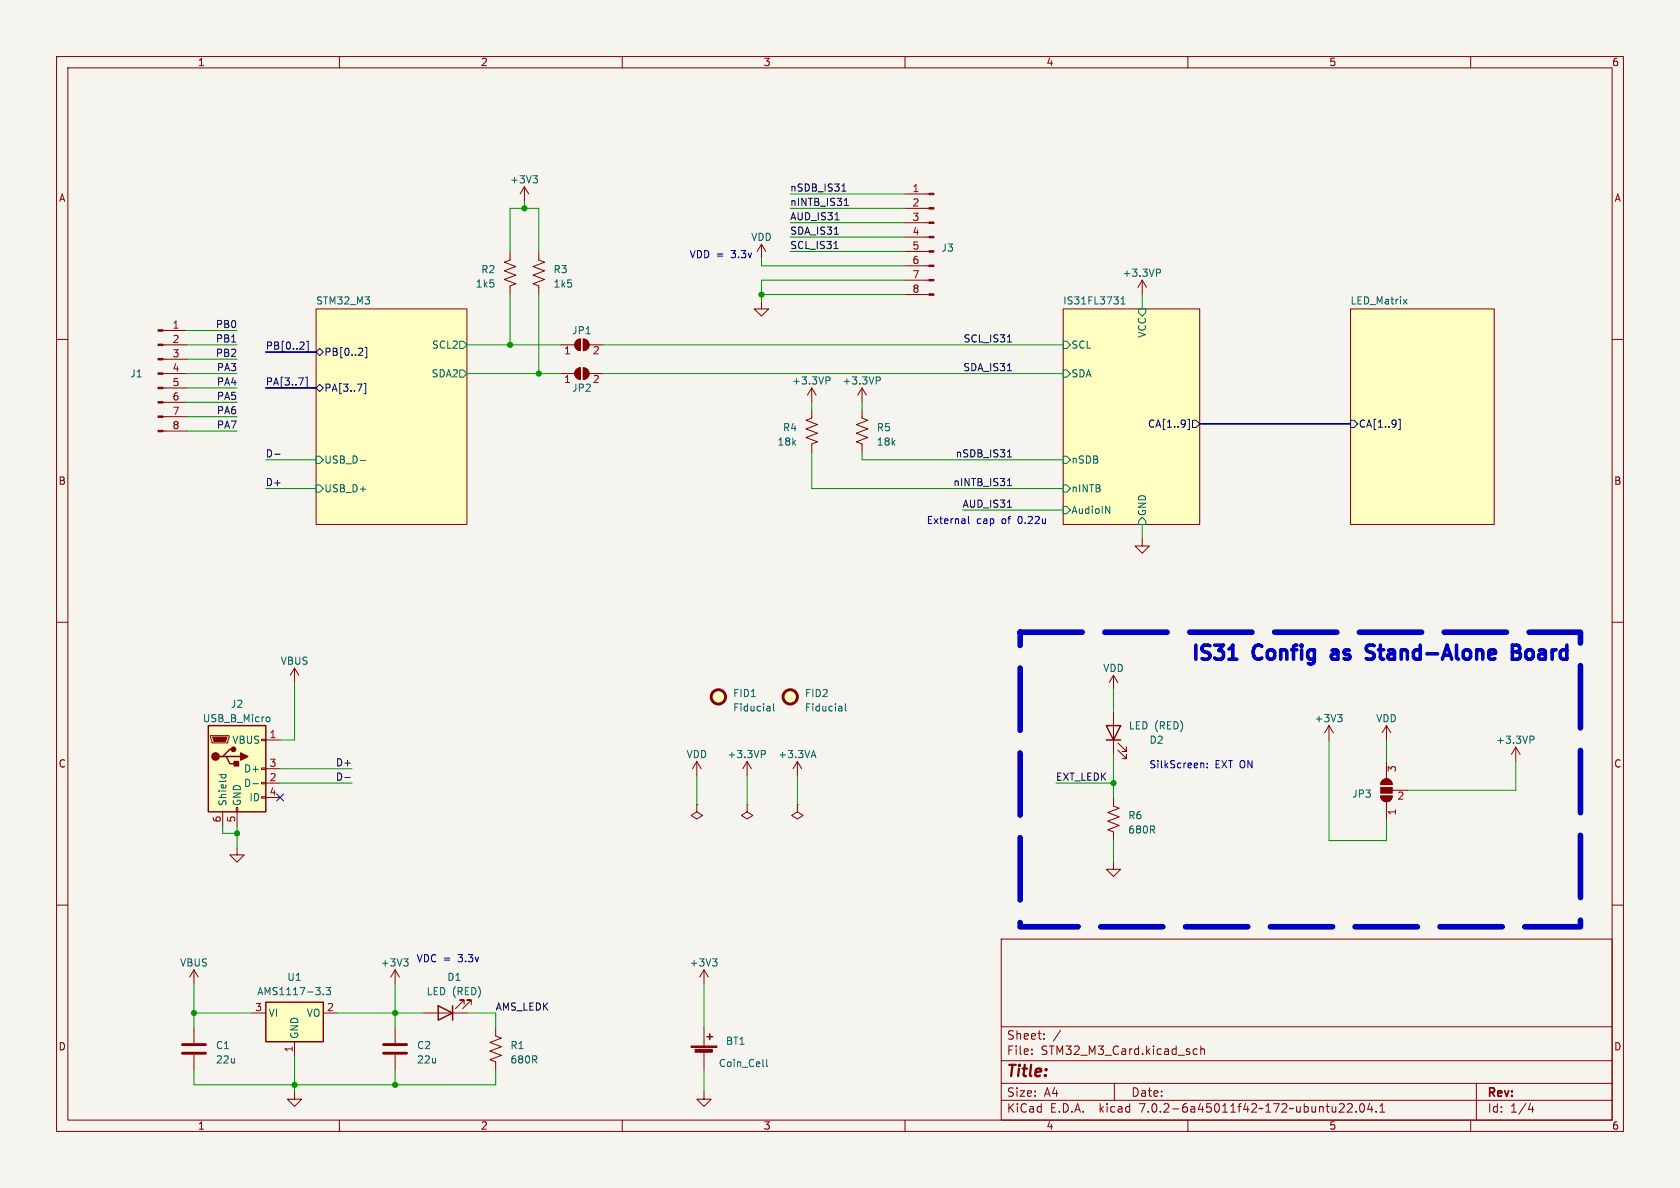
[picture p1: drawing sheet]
<svg xmlns="http://www.w3.org/2000/svg" width="297mm" height="210mm" viewBox="0 0 297 210" stroke-linecap="round" stroke-linejoin="round" font-family="sans-serif">
<path d="M0 0h297v210h-297z" fill="#f5f4ef" stroke="#f5f4ef" stroke-width=".18"/>
<g fill="none" stroke="#840000" stroke-width=".18">
<path d="M10 10h277v190h-277zM12 12h273v186h-273zM60 10v2M110 10v2M160 10v2M210 10v2M260 10v2M92.7 33l-.8 1.3M92.7 33v2.6M92.7 33l.8 1.3M160 39.4h4.2M160 36.8h4.2"/>
<path d="M160 34.3h4.2M10 60h2M28.8 58.4h4.2M55.9 54.6h26.6v38.1h-26.6zM90.2 44.5v1.5l-1 .4 2 .7-2 .8 2 .7-2 .8 2 .8-1 .3v1.6M95.2 44.5v1.5l1.1 .4-2.1 .7 2.1 .8-2.1 .7 2.1 .8-2.1 .8 1 .3v1.6M103.1 59.9a1.02 1.02 0 0 1 1 1.1 1.02 1.02 0 0 1-1 1zM134.6 53.3v1.3h1.3l-1.3 1.3-1.3-1.3h1.3M134.6 43.2l-.7 1.3M134.6 43.2v2.5M134.6 43.2l.8 1.3M160 52.1h4.2"/>
<path d="M160 49.5h4.2M160 47h4.2M160 44.5h4.2M160 41.9h4.2M188 54.6h24.1v38.1h-24.1zM201.9 49.5l-.7 1.3M201.9 49.5v2.6M201.9 49.5l.8 1.3M238.8 54.6h25.4v38.1h-25.4zM285 60h2M28.8 66h4.2M28.8 76.2h4.2"/>
<path d="M28.8 73.7h4.2M28.8 71.1h4.2M28.8 68.6h4.2M28.8 63.5h4.2M28.8 61h4.2M99.1 66h2.5M99.1 61h2.5M101.9 65.3l.7-.3v2.1a1.02 1.02 0 0 1-.9-.7 1.02 1.02 0 0 1 .2-1.1zM101.9 60.2l.7-.3v2.1a1.02 1.02 0 0 1-.9-.7 1.02 1.02 0 0 1 .2-1.1zM103.1 65a1.02 1.02 0 0 1 1 1 1.02 1.02 0 0 1-1 1.1zM104.1 66h2.6M104.1 61h2.6"/>
<path d="M143.5 72.4v1.5l-1 .4 2 .8-2 .7 2 .8-2 .7 2 .8-1 .4v1.5M143.5 68.6v2.5M143.5 68.6l-.8 1.3M143.5 68.6l.8 1.3M152.4 72.4v1.5l1 .4-2 .8 2 .7-2 .8 2 .7-2 .8 1 .4v1.5M152.4 68.6l-.8 1.3M152.4 68.6v2.5M152.4 68.6l.8 1.3M201.9 95.3v1.2h1.3l-1.3 1.3-1.2-1.3h1.2M10 110h2M52.1 118.1l-.8 1.3M52.1 118.1v2.6"/>
<path d="M52.1 118.1l.7 1.3M196.8 119.4v2.5M196.8 119.4l-.7 1.3M196.8 119.4l.8 1.3M285 110h2M37.2 130h3.3v.3l-.2 1h-2.8zM46.2 138.3h.8v.3h-.8zM46.2 135.8h.8v.2h-.8zM46.2 130.7h.8v.2h-.8zM47 130.8h2.5M47 138.4h2.5M47 135.9h2.5"/>
<path d="M123.2 134.6l-.8 1.3M123.2 134.6v2.6M123.2 134.6l.8 1.3M132.1 134.6l-.8 1.3M132.1 134.6v2.6M132.1 134.6l.7 1.3M141 134.6l-.8 1.3M141 134.6v2.6M141 134.6l.7 1.3M196.8 125.7v7.7M197.6 132.6l1.5 1.5v-.7v.7h-.7M197.6 131.3l1.5 1.5v-.7v.7h-.7"/>
<path d="M234.9 128.3l-.7 1.2M234.9 128.3v2.5M234.9 128.3l.8 1.2M244.4 138a1.02 1.02 0 0 1 1.1-.2 1.02 1.02 0 0 1 .6 .9h-2zM245.1 128.3l-.8 1.2M245.1 128.3v2.5M245.1 134.6v3.1M245.1 128.3l.8 1.2M246.1 139.7h2.8M268 132.1l-.8 1.3M268 132.1v2.5M268 132.1l.7 1.3"/>
<path d="M10 160h2M39.4 143.5v2.6M41.8 142.7h.2v.8h-.2zM41.9 149.9v1.2h1.3l-1.3 1.3-1.3-1.3h1.3M41.9 143.5v2.6M46.2 140.8h.8v.3h-.8zM47 141h2.5M123.2 142.2v1.3l1 .6-1 .7-1-.7 1-.6M123.2 142.2h.1M132.1 142.2v1.3l-1 .6 1 .7 1-.7-1-.6M132.1 142.2h.1M141 142.2v1.3l1 .6-1 .7-1-.7 1-.6"/>
<path d="M141 142.2h.1M196.8 141v1.5l1.1 .4-2.1 .7 2.1 .8-2.1 .8 2.1 .7-2.1 .8 1 .4v1.5M196.8 152.4v1.3h1.3l-1.3 1.2-1.2-1.2h1.2M244.1 140.7h2a1.02 1.02 0 0 1-1 1 1.02 1.02 0 0 1-1-1zM245.1 141.7v3.1M285 160h2M34.3 171.5l-.8 1.2M34.3 171.5v2.5M34.3 171.5l.8 1.2M44.4 179.1h2.6M57.1 179.1h2.6M69.8 171.5l-.7 1.2"/>
<path d="M69.8 171.5v2.5M69.8 171.5l.8 1.2M74.9 179.1h7.6M82 177.5v-.7h-.7h.7l-1.5 1.5M83.3 177.5v-.7h-.8h.8l-1.5 1.5M124.5 171.5l-.8 1.2M124.5 171.5v2.5M124.5 171.5l.7 1.2M177 166h108v32h-108zM34.3 181.6v2.8M34.3 186.4v2.8M52.1 193v1.3h1.2l-1.2 1.3-1.3-1.3h1.3"/>
<path d="M52.1 184.2v2.5M60 198v2M69.8 181.6v2.8M69.8 186.4v2.8M87.6 181.6v1.5l1 .4-2 .8 2 .7-2 .8 2 .8-2 .7 1 .4v1.5M110 198v2M124.5 193v1.3h1.2l-1.2 1.3-1.3-1.3h1.3M124.5 181.6v3.3M124.5 185.9v3.3M160 198v2M177 194.5h108M177 191.5h108"/>
<path d="M177 187.5h108M177 181.5h108M182.4 186.3v.1M182.4 185.5v.1M184.6 183.6v.1M184.6 182.8v.1M197 191.5v3M210 198v2M210.9 186.1l.3 .3 .4-.1M211.6 185.5l-.4-.1-.3 .3M212.3 185.5l.2-.1 .4 .1v.9M212.3 184.9v1.5"/>
<path d="M237.5 195.2l.1 .2v.3l-.9 .9h.9M238.2 195.2l.6-.1 .2 .1 .1 .3-1 1.1h1M239.7 196.5v.1M240.5 195.2l.2-.1a.81 .81 0 0 1 .6 .6 .81 .81 0 0 1-.3 .8l-.1 .1a.81 .81 0 0 1-.4-1.4zM242.1 195l-.3 1.1h.9M242.5 195.6v1M243.3 196.5v.1M243.9 196.6h.9M243.9 195.5l.5-.4v1.5M260 198v2M261 191.5v6.5M270.2 196.1h.9"/>
<path d="M270.9 195.6v1"/>
</g>
<g fill="#ffffc2" stroke="#ffffc2" stroke-width=".18">
<path d="M55.9 54.6h26.6v38.1h-26.6z"/>
<path d="M188 54.6h24.1v38.1h-24.1z"/>
<path d="M238.8 54.6h25.4v38.1h-25.4z"/>
<path d="M36.8 128.3h10.2v15.2h-10.2z"/>
<path d="M47 177.2h10.1v7h-10.1z"/>
<circle cx="139.7" cy="123.2" r="1.27"/>
<circle cx="127" cy="123.2" r="1.27"/>
</g>
<g fill="none" stroke="#006464" stroke-width=".18">
<path d="M94.2 31.1h.8l-.4 .5M94.8 31.6l.2 .2v.3l-.2 .2M198.2 53.7h.7M198.2 52.8l.3-.3v1.2M201.3 54.6h1.3v.6l-.7 .7-.6-.7zM204.4 47.6h.5l.3 .2-.2 .4h-.6M248.1 52.9l.6 .8M248.7 52.9l-.6 .8M81.3 60.3h.6l.6 .7-.6 .6h-.6zM81.3 65.4h.6l.6 .6-.6 .7h-.6zM146 66.6h.5l.2 .3-.1 .3-.6 .1M154.9 66.6h.5l.2 .3-.1 .3-.6 .1"/>
<path d="M188 60.3h.6l.6 .7-.6 .6h-.6zM188 65.4h.6l.6 .6-.6 .7h-.6zM55.9 80.6h.6l.6 .7-.6 .6h-.6zM55.9 85.7h.6l.6 .7-.6 .6h-.6zM63.7 81.4h1M188 85.7h.6l.6 .7-.6 .6h-.6zM188 89.5h.6l.6 .7-.6 .6h-.6zM188 80.6h.6l.6 .7-.6 .6h-.6zM201.3 92.1l.6-.7 .7 .7v.6h-1.3zM38.7 136.9h1.3M39.2 136.9l-.1 .4M39.9 136.9l.1 .4"/>
<path d="M44.7 138.5h1M47.3 126.7l.3 .1 .1 .2v.5l-.4 .1M134.6 132.7h.5l.2 .2-.1 .4h-.6M136.1 124.9v.8M136.1 125.6l-.1 .1M136.1 125.1l-.1 .1M136.7 124.4v1.1l.2 .2M143.5 133.6h.6M143.8 132.7l.4 1.2M148.8 124.9v.8M148.8 125.6l-.1 .1M148.8 125.1l-.1 .1"/>
<path d="M149.4 124.4v1.1l.2 .2M236.5 126.3h.7l-.4 .5M237 126.8l.2 .2v.3l-.2 .3M270.5 130.1h.5l.2 .3-.1 .3-.6 .1M57.1 175.7v.1M57.6 174.6h.8l-.4 .5 .4 .1v.5l-.2 .1-.6-.1M71.4 169.5h.7l-.4 .5M71.9 170l.2 .2v.3l-.2 .3M126 169.5h.8l-.5 .5M126.5 170l.3 .2v.3l-.3 .3M135.5 187.3v1.1l.2 .1"/>
</g>
<path d="M54 66.7h.3v1.8h-.3M54.2 60.3h.3v1.8h-.3M55.9 68.6l.6-.7 .6 .7-.6 .6zM55.9 62.2l.6-.6 .6 .6-.6 .7zM64.4 67.8h.3v1.8h-.3M64.5 61.4h.3v1.8h-.3M210 74.1h.3v1.8h-.3M210.8 74.3h.7l.6 .6-.6 .7h-.7zM238.8 74.3h.6l.6 .6-.6 .7h-.6zM247.2 74.1h.3v1.8h-.3M48.9 140.4l1.2 1.2M50.1 140.4l-1.2 1.2" fill="none" stroke="#000084" stroke-width=".18"/>
<g fill="none" stroke="#840000" stroke-width=".51">
<path d="M32.3 186.2h4M32.3 184.7h4M67.8 186.2h4.1M67.8 184.7h4.1"/>
<circle cx="127" cy="123.2" r="1.27"/>
<circle cx="139.7" cy="123.2" r="1.27"/>
</g>
<path d="M36.8 128.3h10.2v15.2h-10.2zM39.4 133.7h.6l.6 1.3h1.3M40 133.7h2.5M41.3 132.5h-.7l-1.2 1.2h-.7M195.6 128.3h2.5l-1.3 2.5zM195.6 130.8h2.5M47 177.2h10.1v7h-10.1zM77.5 177.8l2.5 1.3-2.5 1.2zM80 177.8v2.5M125 183.3h1M125.5 182.8v1" fill="none" stroke="#840000" stroke-width=".25"/>
<g fill="#840000" stroke="#840000" stroke-width=".18">
<path d="M101.9 65.3l.7-.3v2.1a1.02 1.02 0 0 1-.9-.7 1.02 1.02 0 0 1 .2-1.1z"/>
<path d="M103.1 65a1.02 1.02 0 0 1 1 1 1.02 1.02 0 0 1-1 1.1z"/>
<path d="M37.6 130.3h2.5l-.2 .8h-2.1z"/>
<path d="M27.9 76.1h.9v.2h-.9z"/>
<path d="M27.9 73.5h.9v.3h-.9z"/>
<path d="M27.9 71h.9v.2h-.9z"/>
<path d="M27.9 68.5h.9v.2h-.9z"/>
<path d="M27.9 65.9h.9v.3h-.9z"/>
<path d="M27.9 63.4h.9v.2h-.9z"/>
<path d="M27.9 60.8h.9v.3h-.9z"/>
<path d="M27.9 58.3h.9v.2h-.9z"/>
<path d="M244.1 140.7h2a1.02 1.02 0 0 1-1 1 1.02 1.02 0 0 1-1-1z"/>
<path d="M244.1 139.2h2v1h-2z"/>
<path d="M244.4 138a1.02 1.02 0 0 1 1.1-.2 1.02 1.02 0 0 1 .6 .9h-2z"/>
<path d="M122.2 184.9h4.5v.3h-4.5z"/>
<path d="M122.9 185.5h3v.5h-3z"/>
<path d="M164.2 51.9h.9v.3h-.9z"/>
<path d="M164.2 49.4h.9v.3h-.9z"/>
<path d="M164.2 46.9h.9v.2h-.9z"/>
<path d="M164.2 44.3h.9v.3h-.9z"/>
<path d="M164.2 41.8h.9v.2h-.9z"/>
<path d="M164.2 39.2h.9v.3h-.9z"/>
<path d="M164.2 36.7h.9v.3h-.9z"/>
<path d="M164.2 34.2h.9v.2h-.9z"/>
<path d="M101.9 60.2l.7-.3v2.1a1.02 1.02 0 0 1-.9-.7 1.02 1.02 0 0 1 .2-1.1z"/>
<path d="M103.1 59.9a1.02 1.02 0 0 1 1 1.1 1.02 1.02 0 0 1-1 1z"/>
</g>
<g fill="#840000" stroke="#840000" stroke-width=".25">
<path d="M42.5 133.1l1.3 .6-1.3 .7z"/>
<path d="M41.4 134.6h.8v.8h-.8z"/>
<circle cx="38.1" cy="133.7" r=".63"/>
<circle cx="41.3" cy="132.5" r=".38"/>
</g>
<g fill="none" stroke="#0f0f0f" stroke-width=".18">
<path d="M147.6 38.9h.7M148.8 33.8h.8M149.3 36.3h.7M149.5 35.2l.1-.1v1.2M147.4 43.9h.8M40.9 60.5h.8M178.1 60.5h.7M178.1 65.5h.7M178.3 79.7l.2-.2v1.3M48.6 80.3h.9M178.1 80.8h.7M178.1 89.7h.7"/>
<path d="M178.1 85.9h.7M178.2 84.9l.3-.3v1.3M61 137.4h.9"/>
</g>
<path d="M171.2 91.3v1.1l.2 .2M212.5 134.9l.3 .2v.6M213.4 135.6v.1M213.4 134.9v.2" fill="none" stroke="#0000c2" stroke-width=".18"/>
<path d="M217.2 116.5h1.5M236.2 114.9l-.7 .1M236.3 115.6h-.6a.49 .49 0 0 0-.4 .5 .49 .49 0 0 0 .4 .4h.6M241.8 115.1l.2 .1a.91 .91 0 0 1 1 .6 .64 .64 0 0 1-.5 .7h-.6M241.8 114.2l.2-.2 1 .2M267.4 114h.8a.61 .61 0 0 1 .5 .6 .61 .61 0 0 1-.5 .6 .67 .67 0 0 1 .6 .6 .67 .67 0 0 1-.5 .7h-.9zM267.4 115.2h.8M270.2 114.9l-.5 .4v.8l.5 .4" fill="none" stroke="#0000c2" stroke-width=".63"/>
<path d="M180.3 111.8h99.1v52h-99.1v-52" fill="none" stroke="#0000c2" stroke-width="1" stroke-dasharray="11 4"/>
<path d="M47 68.6h8.9M47 62.2h8.9M212.1 74.9h26.7" fill="none" stroke="#000084" stroke-width=".3"/>
<g fill="none" stroke="#009600" stroke-width=".18">
<path d="M92.7 35.6v1.2M139.7 39.4h20.3M139.7 36.8h20.3M139.7 34.3h20.3M33 58.4h8.9M90.2 44.5v-7.7h5v7.7M90.2 52.1v8.9M95.2 52.1v13.9M134.6 52.1h25.4M134.6 45.7v1.3h25.4M139.7 44.5h20.3M139.7 41.9h20.3"/>
<path d="M160 49.5h-25.4v3.8M201.9 52.1v2.5M33 61h8.9M33 66h8.9M33 71.1h8.9M33 63.5h8.9M33 68.6h8.9M33 76.2h8.9M33 73.7h8.9M82.5 61h16.6M82.5 66h16.6M106.7 61h81.3"/>
<path d="M106.7 66h81.3M143.5 71.1v1.3M152.4 71.1v1.3M47 86.4h8.9M47 81.3h8.9M143.5 80v6.4h44.5M152.4 80v1.3h35.6M170.2 90.2h17.8M201.9 92.7v2.6M49.5 138.4h12.7M49.5 135.9h12.7M52.1 120.7v10.1h-2.6"/>
<path d="M123.2 137.2v5M132.1 137.2v5M141 137.2v5M186.7 138.4h10.1M196.8 121.9v3.8M196.8 133.4v7.6M234.9 130.8v17.8h10.2v-3.8M245.1 130.8v3.8M268 134.6v5.1h-19.1M39.4 146.1v1.2h2.5M41.9 146.1v3.8M196.8 148.6v3.8"/>
<path d="M34.3 179.1h10.1M34.3 174v7.6M59.7 179.1h15.2M69.8 174v7.6M82.5 179.1h5.1v2.5M124.5 174v7.6M34.3 189.2v2.6h53.3v-2.6M52.1 186.7v6.3M69.8 189.2v2.6M124.5 189.2v3.8"/>
</g>
<g fill="#009600" stroke="#009600" stroke-width=".18">
<circle cx="34.3" cy="179.1" r=".46"/>
<circle cx="52.1" cy="191.8" r=".46"/>
<circle cx="41.9" cy="147.3" r=".46"/>
<circle cx="69.8" cy="191.8" r=".46"/>
<circle cx="69.8" cy="179.1" r=".46"/>
<circle cx="134.6" cy="52.1" r=".46"/>
<circle cx="196.8" cy="138.4" r=".46"/>
<circle cx="90.2" cy="61" r=".46"/>
<circle cx="92.7" cy="36.8" r=".46"/>
<circle cx="95.2" cy="66" r=".46"/>
</g>
<g font-size="3.5" fill="#0000c2">
<text x="210.8" y="116.8">IS31</text>
<text x="222.1" y="116.8">Config</text>
<text x="237" y="116.8">as</text>
<text x="244.2" y="116.8">Stand-Alone</text>
<text x="271" y="116.8">Board</text>
</g>
<text font-size="2.8" fill="#840000" x="178" y="190.8">Title:</text>
<g font-size="2.1" fill="#840000">
<text x="178" y="183.9">Sheet:</text>
<text x="186.2" y="183.9">/</text>
<text x="178" y="186.6">File:</text>
<text x="184" y="186.6">STM32_M3_Card.kicad_sch</text>
<text x="178" y="196.8">KiCad</text>
<text x="178" y="194">Size:</text>
<text x="184.6" y="194">A4</text>
<text x="185.7" y="196.8">E.D.A.</text>
<text x="194.4" y="196.8">kicad</text>
<text x="200" y="194">Date:</text>
<text x="201.5" y="196.8">7.0.2-6a45011f42~172~ubuntu22.04.1</text>
<text x="263" y="194.2">Rev:</text>
<text x="263" y="196.8">Id:</text>
<text x="267" y="196.8">1/4</text>
</g>
<g font-size="1.8" fill="#840000">
<text x="35" y="11.8">1</text>
<text x="85" y="11.8">2</text>
<text x="135" y="11.8">3</text>
<text x="185" y="11.8">4</text>
<text x="235" y="11.8">5</text>
<text x="285" y="11.8">6</text>
<text x="10.4" y="35.8">A</text>
<text x="285.4" y="35.8">A</text>
<text x="10.3" y="85.8">B</text>
<text x="285.3" y="85.8">B</text>
<text x="10.3" y="135.8">C</text>
<text x="285.3" y="135.8">C</text>
<text x="10.3" y="185.8">D</text>
<text x="285.3" y="185.8">D</text>
<text x="35" y="199.8">1</text>
<text x="85" y="199.8">2</text>
<text x="135" y="199.8">3</text>
<text x="185" y="199.8">4</text>
<text x="235" y="199.8">5</text>
<text x="285" y="199.8">6</text>
</g>
<g font-size="1.8" fill="#006464">
<text x="90.1" y="32.6">+3V3</text>
<text x="132.7" y="42.7">VDD</text>
<text x="166.4" y="44.6">J3</text>
<text x="55.9" y="53.9">STM32_M3</text>
<text x="84" y="51">1k5</text>
<text x="85" y="48.5">R2</text>
<text x="97.8" y="48.5">R3</text>
<text x="97.8" y="51">1k5</text>
<text x="188" y="53.9">IS31FL3731</text>
<text x="198.4" y="49.1">+3.3VP</text>
<text x="238.8" y="53.9">LED_Matrix</text>
<text x="101.1" y="59.2">JP1</text>
<text x="202.8" y="59.8" transform="rotate(-90 202.8 59.8)">VCC</text>
<text x="76.2" y="61.8">SCL2</text>
<text x="189.4" y="61.8">SCL</text>
<text x="23" y="66.9">J1</text>
<text x="76.2" y="66.9">SDA2</text>
<text x="101.1" y="69.4">JP2</text>
<text x="104.7" y="67.9">2</text>
<text x="140" y="68.1">+3.3VP</text>
<text x="148.9" y="68.1">+3.3VP</text>
<text x="189.4" y="66.9">SDA</text>
<text x="138.4" y="76.4">R4</text>
<text x="154.9" y="76.4">R5</text>
<text x="57.3" y="82.1">USB_D-</text>
<text x="137.4" y="78.9">18k</text>
<text x="154.9" y="78.9">18k</text>
<text x="189.4" y="82.1">nSDB</text>
<text x="57.3" y="87.2">USB_D+</text>
<text x="189.4" y="87.2">nINTB</text>
<text x="189.4" y="91">AudioIN</text>
<text x="202.8" y="91.2" transform="rotate(-90 202.8 91.2)">GND</text>
<text x="49.6" y="117.7">VBUS</text>
<text x="195" y="118.9">VDD</text>
<text x="40.8" y="125.3">J2</text>
<text x="129.5" y="123.4">FID1</text>
<text x="129.5" y="125.9">Fiducial</text>
<text x="142.2" y="123.4">FID2</text>
<text x="142.2" y="125.9">Fiducial</text>
<text x="35.8" y="127.8">USB_B_Micro</text>
<text x="40.9" y="131.6">VBUS</text>
<text x="199.5" y="129.1">LED (RED)</text>
<text x="203.2" y="131.6">D2</text>
<text x="232.3" y="127.8">+3V3</text>
<text x="243.2" y="127.8">VDD</text>
<text x="264.4" y="131.6">+3.3VP</text>
<text x="43" y="136.7">D+</text>
<text x="121.3" y="134.2">VDD</text>
<text x="128.5" y="134.2">+3.3VP</text>
<text x="137.5" y="134.2">+3.3VA</text>
<text x="40.2" y="142.5" transform="rotate(-90 40.2 142.5)">Shield</text>
<text x="42.7" y="142.5" transform="rotate(-90 42.7 142.5)">GND</text>
<text x="43" y="139.3">D-</text>
<text x="44" y="141.8">ID</text>
<text x="239" y="141.2">JP3</text>
<text x="199.4" y="145">R6</text>
<text x="199.4" y="147.5">680R</text>
<text x="31.8" y="171">VBUS</text>
<text x="50.7" y="173.5">U1</text>
<text x="67.2" y="171">+3V3</text>
<text x="79" y="173.5">D1</text>
<text x="121.9" y="171">+3V3</text>
<text x="45.4" y="176.1">AMS1117-3.3</text>
<text x="47.5" y="179.9">VI</text>
<text x="54.1" y="179.9">VO</text>
<text x="75.4" y="176.1">LED (RED)</text>
<text x="38.1" y="185.6">C1</text>
<text x="52.9" y="183.6" transform="rotate(-90 52.9 183.6)">GND</text>
<text x="73.7" y="185.6">C2</text>
<text x="90.2" y="185.6">R1</text>
<text x="128.3" y="184.8">BT1</text>
<text x="38.1" y="188.2">22u</text>
<text x="73.7" y="188.2">22u</text>
<text x="90.2" y="188.2">680R</text>
<text x="127" y="188.8">Coin_Cell</text>
</g>
<g font-size="1.8" fill="#0f0f0f">
<text x="139.7" y="33.9">nSDB_IS31</text>
<text x="139.7" y="36.5">nINTB_IS31</text>
<text x="139.7" y="39">AUD_IS31</text>
<text x="139.7" y="41.6">SDA_IS31</text>
<text x="139.7" y="44.1">SCL_IS31</text>
<text x="38" y="58.1">PB0</text>
<text x="38" y="60.6">PB1</text>
<text x="38" y="63.2">PB2</text>
<text x="38.2" y="65.7">PA3</text>
<text x="170.2" y="65.7">SDA_IS31</text>
<text x="170.2" y="60.6">SCL_IS31</text>
<text x="38.2" y="68.2">PA4</text>
<text x="38.2" y="70.8">PA5</text>
<text x="38.2" y="75.9">PA7</text>
<text x="38.2" y="73.3">PA6</text>
<text x="47" y="80.9">D-</text>
<text x="168.8" y="80.9">nSDB_IS31</text>
<text x="47" y="86">D+</text>
<text x="168.4" y="86">nINTB_IS31</text>
<text x="170.2" y="89.8">AUD_IS31</text>
<text x="59.3" y="135.5">D+</text>
<text x="59.3" y="138.1">D-</text>
<text x="186.7" y="138.1">EXT_LEDK</text>
<text x="87.6" y="178.7">AMS_LEDK</text>
</g>
<g font-size="1.8" fill="#a90000">
<text x="161.3" y="34">1</text>
<text x="161.3" y="36.6">2</text>
<text x="161.3" y="39.1">3</text>
<text x="161.3" y="41.7">4</text>
<text x="161.3" y="44.2">5</text>
<text x="161.3" y="46.7">6</text>
<text x="161.3" y="49.3">7</text>
<text x="161.3" y="51.8">8</text>
<text x="30.4" y="58.2">1</text>
<text x="30.4" y="60.7">2</text>
<text x="30.4" y="63.2">3</text>
<text x="30.4" y="65.8">4</text>
<text x="99.7" y="62.9">1</text>
<text x="104.7" y="62.9">2</text>
<text x="30.4" y="68.3">5</text>
<text x="30.4" y="70.9">6</text>
<text x="99.7" y="67.9">1</text>
<text x="30.4" y="73.4">7</text>
<text x="30.4" y="75.9">8</text>
<text x="47.6" y="130.6">1</text>
<text x="47.6" y="135.6">3</text>
<text x="247" y="136.6" transform="rotate(-90 247 136.6)">3</text>
<text x="47.6" y="138.2">2</text>
<text x="47.6" y="140.7">4</text>
<text x="247" y="141.6">2</text>
<text x="39.1" y="145.4" transform="rotate(-90 39.1 145.4)">6</text>
<text x="41.7" y="145.4" transform="rotate(-90 41.7 145.4)">5</text>
<text x="247" y="144.2" transform="rotate(-90 247 144.2)">1</text>
<text x="45.1" y="178.8">3</text>
<text x="57.8" y="178.8">2</text>
<text x="51.8" y="186.1" transform="rotate(-90 51.8 186.1)">1</text>
</g>
<g font-size="1.8" fill="#0000c2">
<text x="121.9" y="45.7">VDD =</text>
<text x="129.3" y="45.7">3.3v</text>
<text x="163.8" y="92.7">External</text>
<text x="172.7" y="92.7">cap</text>
<text x="177.1" y="92.7">of</text>
<text x="180.1" y="92.7">0.22u</text>
<text x="203.2" y="135.9">SilkScreen:</text>
<text x="214.8" y="135.9">EXT ON</text>
<text x="73.7" y="170.2">VDC =</text>
<text x="81.1" y="170.2">3.3v</text>
</g>
<g font-size="1.8" fill="#000084">
<text x="47" y="61.9">PB[0..2]</text>
<text x="57.3" y="63.1">PB[0..2]</text>
<text x="47" y="68.2">PA[3..7]</text>
<text x="57.3" y="69.4">PA[3..7]</text>
<text x="202.8" y="75.8">CA[1..9]</text>
<text x="240.2" y="75.8">CA[1..9]</text>
</g>
</svg>
